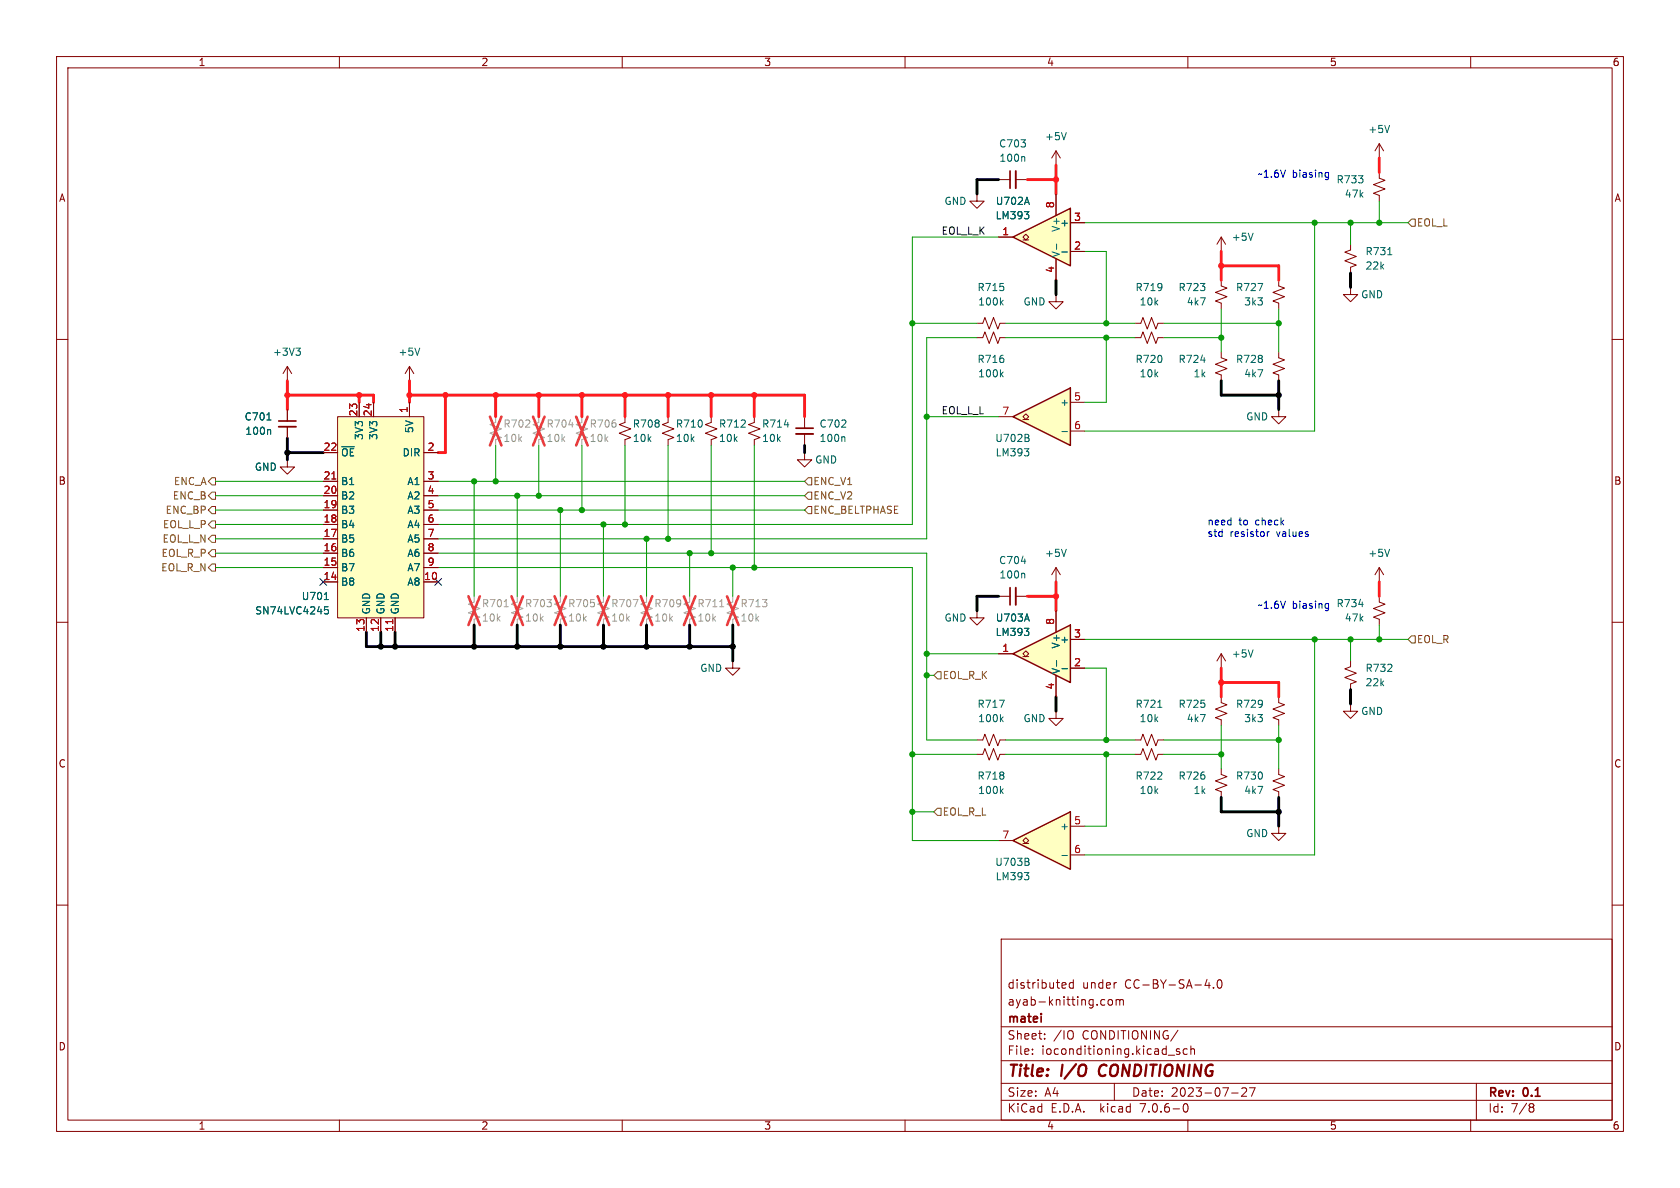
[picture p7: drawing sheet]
<svg xmlns="http://www.w3.org/2000/svg" width="297mm" height="210mm" viewBox="0 0 297 210" stroke-linecap="round" stroke-linejoin="round" font-family="sans-serif">
<g fill="none" stroke="#840000" stroke-width=".18">
<path d="M10 10h277v190h-277zM12 12h273v186h-273zM60 10v2M110 10v2M160 10v2M210 10v2M260 10v2M172.7 34.3v1.3h-1.3l1.3 1.2 1.3-1.2h-1.3M10 60h2M172.7 59.7h1l.4-1 .8 2 .7-2 .8 2 .4-1h1M200.7 57.2h1l.4-1.1 .7 2.1 .8-2.1 .7 2.1 .4-1h1M200.7 59.7h1l.4-1 .7 2 .8-2 .7 2 .4-1h1"/>
<path d="M215.9 49.5v1l1 .4-2 .8 2 .8-2 .7 1 .4v1M215.9 41.9l-.8 1.3M215.9 41.9v2.6M215.9 41.9l.8 1.3M226.1 49.5v1l1 .4-2.1 .8 2.1 .8-2.1 .7 1.1 .4v1M238.8 50.8v1.3h1.2l-1.2 1.2-1.3-1.2h1.3M238.8 43.2v1l-1.1 .4 2.1 .7-2.1 .8 2.1 .8-1 .3v1.1M285 60h2M50.8 64.8v2.5M50.8 72.4v2M50.8 75.4v2.1M50.8 64.8l-.8 1.2"/>
<path d="M50.8 64.8l.8 1.2M59.7 73.7h15.2v35.5h-15.2zM63.5 71.1v2.6M66 71.1v2.6M72.4 64.8v2.5M72.4 71.1v2.6M72.4 64.8l-.8 1.2M72.4 64.8l.8 1.2M110.5 73.7v1l-1 .4 2 .7-2 .8 2 .7-1 .4v1M118.1 73.7v1l-1 .4 2 .7-2 .8 2 .7-1 .4v1M125.7 73.7v1l-1 .4 2 .7-2 .8 2 .7-1 .4v1M133.3 73.7v1l-1 .4 2.1 .7-2.1 .8 2.1 .7-1.1 .4v1"/>
<path d="M142.2 73.7v2M142.2 76.7v2M215.9 62.2v1l1 .4-2 .8 2 .8-2 .7 1 .4v1M226.1 62.2v1l1 .4-2.1 .8 2.1 .8-2.1 .7 1.1 .4v1M226.1 72.4v1.3h-1.3l1.3 1.2 1.2-1.2h-1.2M50.8 81.3v1.3h-1.3l1.3 1.2 1.3-1.2h-1.3M57.1 97.8h2.6M57.1 95.3h2.6M57.1 92.7h2.6M57.1 90.2h2.6M57.1 80h2.6M57.1 87.6h2.6"/>
<path d="M57.1 85.1h2.6M74.9 97.8h2.6M74.9 95.3h2.6M74.9 92.7h2.6M74.9 90.2h2.6M74.9 80h2.6M74.9 87.6h2.6M74.9 85.1h2.6M142.2 80v1.3h1.3l-1.3 1.3-1.2-1.3h1.2M10 110h2M57.1 102.9h2.6M57.1 100.3h2.6"/>
<path d="M64.8 109.2v2.6M67.3 109.2v2.6M69.8 109.2v2.6M74.9 102.9h2.6M74.9 100.3h2.6M172.7 108v1.2h-1.3l1.3 1.3 1.3-1.3h-1.3M215.9 115.6v2.5M215.9 115.6l-.8 1.2M215.9 115.6l.8 1.2M238.8 116.8v1.1l-1.1 .3 2.1 .8-2.1 .8 2.1 .7-1 .4v1M285 110h2M200.7 130.8h1l.4-1 .7 2 .8-2 .7 2 .4-1h1"/>
<path d="M215.9 123.2v1l1 .4-2 .7 2 .8-2 .8 1 .4v1M226.1 123.2v1l1 .4-2.1 .7 2.1 .8-2.1 .8 1.1 .4v1M238.8 124.5v1.2h1.2l-1.2 1.3-1.3-1.3h1.3M10 160h2M285 160h2M177 166h108v32h-108zM188.2 173.7l.3 .4-.8 .1M188.4 174.6l-.2 .1M189.7 173.8l-.4-.1-.3 .3v.4l.2 .2h.5M189.7 173.2v1.5M194.9 176.7l.4 .1M195.3 177.6l-.4 .1"/>
<path d="M196 176.8l.2-.1 .4 .1 .1 .6-.2 .2-.3 .1-.2-.1zM197.2 173.7h.2M197.3 176.8l.4-.1 .3 .2M197.3 176.7v1M198 176.9l.2-.2 .3 .1 .1 .9M198 176.9v.8M213.4 173.1l-.4 1.1h1M213.7 173.7v1M214.5 174.6v.1M215.4 173.3l.1-.1a.81 .81 0 0 1 .6 .6 .81 .81 0 0 1-.3 .8l-.1 .1a.81 .81 0 0 1-.6-.6 .81 .81 0 0 1 .3-.8zM60 198v2M110 198v2"/>
<path d="M160 198v2M177 194.5h108M177 191.5h108M177 187.5h108M177 181.5h108M182.5 186.3v.1M182.5 185.5v.1M184.7 183.6v.1M184.7 182.8v.1M189.5 182.3a1.07 1.07 0 0 1 0 1.3M197 191.5v3M206.5 186.5h1.2"/>
<path d="M208.2 182.1l-1.2 2M208.5 185.5l-.3-.1-.2 .2v.2l.5 .2v.3h-.5M209.3 195.2l.2-.1a.81 .81 0 0 1 .6 .6 .81 .81 0 0 1-.3 .8l-.1 .1a.81 .81 0 0 1-.4-1.4zM209.9 185.5l-.4-.1-.3 .3v.4l.1 .2h.6M210 198v2M210.5 185.5l.2-.1 .4 .1 .1 .9M210.5 184.9v1.5M217.7 193.2h1.2M219.5 192.4l.6-.1 .2 .1 .1 .3-.9 1.1h.9M220.9 192.3h1l-.7 1.5M260 198v2M261 191.5v6.5"/>
<path d="M270.6 195.1h.3l.3 .3-.3 .3M270.6 195.7h.3M270.9 195.7l.2 .2 .1 .4-.3 .3h-.3"/>
</g>
<path d="M194.6 188.5a1.27 1.27 0 0 0 0 1.6" fill="none" stroke="#840000" stroke-width=".4"/>
<path d="M49.3 74.4h3M140.7 75.7h3.1M184.1 179.2v.1M184.1 179.7v1" fill="none" stroke="#840000" stroke-width=".3"/>
<path d="M49.3 75.4h3M140.7 76.7h3.1" fill="none" stroke="#840000" stroke-width=".33"/>
<g fill="none" stroke="#006464" stroke-width=".18">
<path d="M221.5 41.2l-.4 1.3M222.4 50.1h.8l-.5 1.3M245.3 45h.8M47.2 74.2h.7M47.7 75.9l.1 .2v.7M52.3 61.5h.8l-.4 .5M52.9 62l.2 .3v.3l-.2 .2M74.2 61.5l-.4 1.3M138.7 75.1h.7M149.2 77.2l.2 .2v.6M177 66.1l.3 .5M177.3 65.8l-.4 .5"/>
<path d="M212.3 63.7h.8M57.3 106h.8M58 107.3h-.6l-.1 .6 .2-.2 .4 .1 .2 .2-.1 .4-.2 .1-.5-.1M221.5 114.9l-.4 1.2M204.7 125h.7"/>
</g>
<path d="M59.7 73.7h15.2v35.5h-15.2z" fill="#ffffc2" stroke="#ffffc2" stroke-width=".18"/>
<path d="M58.7 84.7h.7M69.4 109.5v.7" fill="none" stroke="#a90000" stroke-width=".18"/>
<path d="M87.6 73.7v1l-1 .4 2 .7-2 .8 2 .7-1 .4v1M95.2 73.7v1l-1 .4 2.1 .7-2.1 .8 2.1 .7-1.1 .4v1M102.9 73.7v1l-1 .4 2 .7-2 .8 2 .7-1 .4v1M83.8 105.4v1l-1 .4 2 .8-2 .7 2 .8-1 .4v1" fill="none" stroke="#a1a1a1" stroke-width=".18"/>
<path d="M86.6 73.7l2 5M88.6 73.7l-2 5M94.2 73.7l2.1 5M96.3 73.7l-2.1 5M101.9 73.7l2 5M103.9 73.7l-2 5M82.8 105.4l2 5.1M84.8 105.4l-2 5.1" fill="none" stroke="#eb3a3d" stroke-width=".46"/>
<path d="M100.6 75.1h.7M89.1 107.3h.8" fill="none" stroke="#989898" stroke-width=".18"/>
<path d="M179.1 73.7l10.1-5.1v10.1z" fill="#ffffc2"/>
<path d="M179.1 73.7l10.1-5.1v10.1z" fill="none" stroke="#840000" stroke-width=".25"/>
<g fill="none" stroke="#840000" stroke-width=".18">
<path d="M172.7 57.2h1l.4-1.1 .8 2.1 .7-2.1 .8 2.1 .4-1h1M186.7 52.1v1.2h-1.3l1.3 1.3 1.3-1.3h-1.3M176.5 73.7h2.6M180.8 74.2h.6l-.6-.5 .6-.5 .5 .5-.5 .5h.5M189.2 71.1h2.6M189.2 76.2h2.6M129.5 116.8v1.3h-1.2l1.2 1.3 1.3-1.3h-1.3M243.8 105.4v1l1.1 .4-2.1 .8 2.1 .7-2.1 .8 1 .4v1M243.8 100.3l-.7 1.3M243.8 100.3v2.6M243.8 100.3l.8 1.3M200.7 133.4h1l.4-1.1 .7 2.1 .8-2.1 .7 2.1 .4-1h1"/>
<path d="M215.9 135.9v1l1 .4-2 .7 2 .8-2 .8 1 .4v1M226.1 135.9v1l1 .4-2.1 .7 2.1 .8-2.1 .8 1.1 .4v1M226.1 146.1v1.2h-1.3l1.3 1.3 1.2-1.3h-1.2"/>
</g>
<path d="M177 53.4l.3 .5M177.3 53.1l-.4 .5M181.1 79.3h.8l-.4 .5M181.6 77.4l.3 .2v.3l-.2 .1M181.8 76.8l.1 .2-.1 .3M181.8 79.9v.6M187.7 76.3h1M245.7 97.1l-.5 1.3M240.2 106.8h.8" fill="none" stroke="#006464" stroke-width=".18"/>
<path d="M91.4 105.4v1l-1 .4 2.1 .8-2.1 .7 2.1 .8-1.1 .4v1M99.1 105.4v1l-1.1 .4 2.1 .8-2.1 .7 2.1 .8-1 .4v1M106.7 105.4v1l-1 .4 2 .8-2 .7 2 .8-1 .4v1M114.3 105.4v1l-1 .4 2 .8-2 .7 2 .8-1 .4v1M121.9 105.4v1l-1 .4 2 .8-2 .7 2 .8-1 .4v1M129.5 105.4v1l-1 .4 2.1 .8-2.1 .7 2.1 .8-1.1 .4v1" fill="none" stroke="#a1a1a1" stroke-width=".18"/>
<path d="M90.4 105.4l2.1 5.1M92.5 105.4l-2.1 5.1M98 105.4l2.1 5.1M100.1 105.4l-2.1 5.1M105.7 105.4l2 5.1M107.7 105.4l-2 5.1M113.3 105.4l2 5.1M115.3 105.4l-2 5.1M120.9 105.4l2 5.1M122.9 105.4l-2 5.1M128.5 105.4l2.1 5.1M130.6 105.4l-2.1 5.1" fill="none" stroke="#eb3a3d" stroke-width=".46"/>
<path d="M111.9 106h.9l-.6 1.3M127.2 107.3h.8" fill="none" stroke="#989898" stroke-width=".18"/>
<path d="M179.1 148.6l10.1-5.1v10.2z" fill="#ffffc2"/>
<path d="M179.1 148.6l10.1-5.1v10.2z" fill="none" stroke="#840000" stroke-width=".25"/>
<path d="M243.8 25.4l-.7 1.3M243.8 25.4v2.5M243.8 25.4l.8 1.3M186.7 125.7v1.3h-1.3l1.3 1.3 1.3-1.3h-1.3M176.5 148.6h2.6M180.8 149.1h.6l-.6-.5 .6-.5 .5 .5-.5 .5h.5M189.2 146.1h2.6M189.2 151.1h2.6" fill="none" stroke="#840000" stroke-width=".18"/>
<path d="M245.7 22.2l-.5 1.2M181.1 154.2h.8l-.4 .5M181.6 152.3l.3 .3v.3l-.2 .1M181.8 151.8l.1 .2-.1 .3M181.8 154.9v.5M187.7 151.2h1" fill="none" stroke="#006464" stroke-width=".18"/>
<path d="M179.1 115.6l10.1-5.1v10.2z" fill="#ffffc2"/>
<path d="M179.1 115.6l10.1-5.1v10.2z" fill="none" stroke="#840000" stroke-width=".25"/>
<path d="M186.7 34.3v3.8M243.8 30.5v1l1.1 .4-2.1 .7 2.1 .8-2.1 .8 1 .3v1.1M186.7 45.7v3.8M176.5 115.6h2.6M180.8 116.1h.6l-.6-.5 .6-.5 .5 .5-.5 .5h.5M186.7 108v3.8M186.7 119.4v3.8M189.2 118.1h2.6M189.2 113h2.6M172.7 130.8h1l.4-1 .8 2 .7-2 .8 2 .4-1h1M172.7 133.4h1l.4-1.1 .8 2.1 .7-2.1 .8 2.1 .4-1h1" fill="none" stroke="#840000" stroke-width=".18"/>
<path d="M186.8 43.1v1M181.1 111.1h.8l-.4 .5M181.5 108.5l.5 1.3M181.8 111.7v.5M186.8 116.8v1M187.7 118.2h1M176.7 123.8h.8l-.5 1.2M177 127.1l.3 .5M177 139.8l.3 .5M177.3 126.7l-.4 .5M177.3 139.4l-.4 .5" fill="none" stroke="#006464" stroke-width=".18"/>
<path d="M179.1 41.9l10.1-5.1v10.2z" fill="#ffffc2"/>
<path d="M179.1 41.9l10.1-5.1v10.2z" fill="none" stroke="#840000" stroke-width=".25"/>
<g fill="none" stroke="#840000" stroke-width=".18">
<path d="M176.5 31.8h2.1M179.6 31.8h2M186.7 26.7v2.5M186.7 34.3v3.8M186.7 26.7l-.8 1.2M186.7 26.7l.8 1.2M189.2 39.4h2.6M176.5 41.9h2.6M180.8 42.4h.6l-.6-.5 .6-.5 .5 .5-.5 .5h.5M186.7 45.7v3.8M189.2 44.5h2.6M50.8 72.4v2"/>
<path d="M50.8 75.4v2.1M63.5 71.1v2.6M66 71.1v2.6M72.4 71.1v2.6M57.1 97.8h2.6M57.1 95.3h2.6M57.1 92.7h2.6M57.1 90.2h2.6M57.1 80h2.6M57.1 87.6h2.6M57.1 85.1h2.6M74.9 97.8h2.6"/>
<path d="M74.9 95.3h2.6M74.9 92.7h2.6M74.9 90.2h2.6M74.9 80h2.6M74.9 87.6h2.6M74.9 85.1h2.6M57.1 102.9h2.6M57.1 100.3h2.6M64.8 109.2v2.6M67.3 109.2v2.6M69.8 109.2v2.6M74.9 102.9h2.6"/>
<path d="M74.9 100.3h2.6M176.5 105.4h2.1M176.5 115.6h2.6M179.6 105.4h2M186.7 100.3l-.8 1.3M186.7 100.3v2.6M186.7 108v3.8M186.7 119.4v3.8M186.7 100.3l.8 1.3M189.2 118.1h2.6M189.2 113h2.6"/>
</g>
<g fill="none" stroke="#006464" stroke-width=".18">
<path d="M181 27.7l.2 .2v.6M181.1 37.4h.8l-.4 .5M181.5 34.9l.5 1.2M181.8 38v.6M188.5 23.4l-.4 1.3M186.8 43.1v1M187.7 44.5h1M47.2 74.2h.7M47.7 75.9l.1 .2v.7M180.6 99.2h.7M188.5 97.1l-.4 1.3M57.3 106h.8"/>
<path d="M58 107.3h-.6l-.1 .6 .2-.2 .4 .1 .2 .2-.1 .4-.2 .1-.5-.1M181 101.3l.2 .2v.7M181.1 111.1h.8l-.4 .5M181.5 108.5l.5 1.3M181.8 111.7v.5M186.8 116.8v1M187.7 118.2h1"/>
</g>
<path d="M179.6 30.2v3.1M179.6 103.9v3" fill="none" stroke="#840000" stroke-width=".33"/>
<path d="M178.6 30.2v3.1M178.6 103.9v3" fill="none" stroke="#840000" stroke-width=".3"/>
<g fill="none" stroke="#725600" stroke-width=".18">
<path d="M249.6 38.7h.6v1.3h-.6l-.7-.6zM36.8 95.3l.7-.7h.6v1.3h-.6zM37.5 87h.6v1.3h-.6l-.7-.7zM37.5 84.5h.6v1.2h-.6l-.7-.6zM37.5 89.5h.6v1.3h-.6l-.7-.6zM37.5 92.1h.6v1.2h-.6l-.7-.6zM37.5 97.2h.6v1.2h-.6l-.7-.6zM37.5 99.7h.6v1.3h-.6l-.7-.7zM142.9 84.5h.6v1.2h-.6l-.7-.6zM142.9 87h.6v1.3h-.6l-.7-.7zM142.9 89.5h.6v1.3h-.6l-.7-.6zM165.7 118.7h.7v1.3h-.7l-.6-.6z"/>
<path d="M249.6 112.4h.6v1.3h-.6l-.7-.7zM165.7 142.9h.7v1.2h-.7l-.6-.6z"/>
</g>
<path d="M234.5 30.5l.4 .1M234.9 30.5v1l-.2 .2-.3 .1M234.9 31.3h-.4M224 94v.8M224.4 94l-.4 .2M234.5 106.7l.4 .1M234.9 106.7v1l-.2 .2-.3 .1M234.9 107.5h-.4" fill="none" stroke="#0000c2" stroke-width=".18"/>
<g fill="none" stroke="#009600" stroke-width=".18">
<path d="M191.8 39.4h57.1M232.4 39.4v36.8h-40.6M238.8 39.4v3.8M243.8 35.6v3.8M161.3 57.2h11.4M172.7 59.7h-8.9v35.6h-86.3M176.5 41.9h-15.2v50.8h-83.8M177.8 59.7h22.9M177.8 57.2h22.9M191.8 44.5h3.8v12.7M195.6 59.7v11.4h-3.8M205.7 59.7h10.2"/>
<path d="M205.7 57.2h20.4M215.9 54.6v7.6M226.1 54.6v7.6M87.6 78.7v6.4M95.2 78.7v8.9M102.9 78.7v11.5M110.5 78.7v14M118.1 78.7v16.6M125.7 78.7v19.1M133.3 78.7v21.6M163.8 73.7h12.7M38.1 92.7h19"/>
<path d="M38.1 90.2h19M38.1 87.6h19M38.1 95.3h19M38.1 97.8h19M38.1 85.1h19M77.5 97.8h86.3v33h8.9M77.5 90.2h64.7M77.5 87.6h64.7M77.5 85.1h64.7M83.8 85.1v20.3M91.4 87.6v17.8M99.1 90.2v15.2"/>
<path d="M106.7 92.7v12.7M114.3 95.3v10.1M121.9 97.8v7.6M38.1 100.3h19M77.5 100.3h83.8v48.3h15.2M129.5 100.3v5.1M163.8 119.4h1.3M163.8 115.6h12.7M191.8 118.1h3.8v12.7M191.8 113h57.1M232.4 113v38.1h-40.6M238.8 113v3.8"/>
<path d="M243.8 110.5v2.5M161.3 133.4h11.4M177.8 130.8h22.9M177.8 133.4h22.9M195.6 133.4v12.7h-3.8M205.7 130.8h20.4M205.7 133.4h10.2M215.9 128.3v7.6M226.1 128.3v7.6M161.3 143.5h3.8"/>
</g>
<g fill="none" stroke="#000" stroke-width=".51">
<path d="M176.5 31.8h-3.8v2.5M186.7 49.5v2.6M238.8 48.3v2.5M50.8 77.5v3.8M142.2 78.7v1.3M215.9 67.3v2.6h10.2M226.1 67.3v5.1M50.8 80h6.3M64.8 111.8v2.5h64.7M67.3 111.8v2.5M69.8 111.8v2.5M83.8 110.5v3.8"/>
<path d="M91.4 110.5v3.8M99.1 110.5v3.8M106.7 110.5v3.8M114.3 110.5v3.8M121.9 110.5v3.8M129.5 110.5v6.3M176.5 105.4h-3.8v2.6M186.7 123.2v2.5M238.8 121.9v2.6M215.9 141v2.5h10.2M226.1 141v5.1"/>
</g>
<g fill="none" stroke="#ff1a1e" stroke-width=".51">
<path d="M181.6 31.8h5.1M186.7 29.2v5.1M243.8 27.9v2.6M215.9 44.5v5M215.9 47h10.2v2.5M50.8 69.9h15.2v1.2M50.8 67.3v5.1M63.5 69.9v1.2M72.4 69.9h69.8v3.8M72.4 67.3v3.8M78.7 69.9v10.1h-1.2M87.6 69.9v3.8"/>
<path d="M95.2 69.9v3.8M102.9 69.9v3.8M110.5 69.9v3.8M118.1 69.9v3.8M125.7 69.9v3.8M133.3 69.9v3.8M181.6 105.4h5.1M186.7 102.9v5.1M215.9 118.1v5.1M243.8 102.9v2.5M215.9 120.7h10.2v2.5"/>
</g>
<path d="M56.5 102.3l1.3 1.2M57.8 102.3l-1.3 1.2M76.9 102.3l1.2 1.2M78.1 102.3l-1.2 1.2" fill="none" stroke="#000084" stroke-width=".18"/>
<path d="M58.7 84.7h.7M69.4 109.5v.7" fill="none" stroke="#a90000" stroke-width=".18"/>
<g fill="#009600" stroke="#009600" stroke-width=".18">
<circle cx="238.8" cy="113" r=".46"/>
<circle cx="226.1" cy="130.8" r=".46"/>
<circle cx="232.4" cy="113" r=".46"/>
<circle cx="215.9" cy="133.4" r=".46"/>
<circle cx="195.6" cy="130.8" r=".46"/>
<circle cx="243.8" cy="113" r=".46"/>
<circle cx="195.6" cy="59.7" r=".46"/>
<circle cx="226.1" cy="57.2" r=".46"/>
<circle cx="195.6" cy="57.2" r=".46"/>
<circle cx="163.8" cy="73.7" r=".46"/>
<circle cx="161.3" cy="57.2" r=".46"/>
<circle cx="232.4" cy="39.4" r=".46"/>
<circle cx="238.8" cy="39.4" r=".46"/>
<circle cx="215.9" cy="59.7" r=".46"/>
<circle cx="243.8" cy="39.4" r=".46"/>
<circle cx="161.3" cy="133.4" r=".46"/>
<circle cx="163.8" cy="119.4" r=".46"/>
<circle cx="195.6" cy="133.4" r=".46"/>
<circle cx="161.3" cy="143.5" r=".46"/>
<circle cx="114.3" cy="95.3" r=".46"/>
<circle cx="102.9" cy="90.2" r=".46"/>
<circle cx="99.1" cy="90.2" r=".46"/>
<circle cx="133.3" cy="100.3" r=".46"/>
<circle cx="121.9" cy="97.8" r=".46"/>
<circle cx="125.7" cy="97.8" r=".46"/>
<circle cx="163.8" cy="115.6" r=".46"/>
<circle cx="83.8" cy="85.1" r=".46"/>
<circle cx="87.6" cy="85.1" r=".46"/>
<circle cx="95.2" cy="87.6" r=".46"/>
<circle cx="91.4" cy="87.6" r=".46"/>
<circle cx="106.7" cy="92.7" r=".46"/>
<circle cx="110.5" cy="92.7" r=".46"/>
<circle cx="118.1" cy="95.3" r=".46"/>
<circle cx="129.5" cy="100.3" r=".46"/>
</g>
<g fill="#ff1a1e" stroke="#ff1a1e" stroke-width=".18">
<circle cx="215.9" cy="120.7" r=".46"/>
<circle cx="186.7" cy="31.8" r=".46"/>
<circle cx="215.9" cy="47" r=".46"/>
<circle cx="186.7" cy="105.4" r=".46"/>
<circle cx="133.3" cy="69.9" r=".46"/>
<circle cx="125.7" cy="69.9" r=".46"/>
<circle cx="118.1" cy="69.9" r=".46"/>
<circle cx="87.6" cy="69.9" r=".46"/>
<circle cx="95.2" cy="69.9" r=".46"/>
<circle cx="63.5" cy="69.9" r=".46"/>
<circle cx="72.4" cy="69.9" r=".46"/>
<circle cx="78.7" cy="69.9" r=".46"/>
<circle cx="110.5" cy="69.9" r=".46"/>
<circle cx="102.9" cy="69.9" r=".46"/>
<circle cx="50.8" cy="69.9" r=".46"/>
</g>
<g fill="#000" stroke="#000" stroke-width=".18">
<circle cx="226.1" cy="69.9" r=".46"/>
<circle cx="50.8" cy="80" r=".46"/>
<circle cx="67.3" cy="114.3" r=".46"/>
<circle cx="69.8" cy="114.3" r=".46"/>
<circle cx="83.8" cy="114.3" r=".46"/>
<circle cx="91.4" cy="114.3" r=".46"/>
<circle cx="99.1" cy="114.3" r=".46"/>
<circle cx="106.7" cy="114.3" r=".46"/>
<circle cx="114.3" cy="114.3" r=".46"/>
<circle cx="121.9" cy="114.3" r=".46"/>
<circle cx="129.5" cy="114.3" r=".46"/>
<circle cx="226.1" cy="143.5" r=".46"/>
</g>
<g font-size="2.8" fill="#840000">
<text x="178" y="190.9">Title:</text>
<text x="187.7" y="190.9">I/O</text>
<text x="195.1" y="190.9">CONDITIONING</text>
</g>
<g font-size="2.1" fill="#840000">
<text x="178" y="178">ayab-knitting.com</text>
<text x="178" y="175">distributed</text>
<text x="191.3" y="175">under</text>
<text x="198.9" y="175">CC-BY-SA-4.0</text>
<text x="178" y="184">Sheet:</text>
<text x="178" y="181.2">matei</text>
<text x="186.2" y="184">/IO</text>
<text x="191.4" y="184">CONDITIONING/</text>
<text x="178" y="186.7">File:</text>
<text x="184.1" y="186.7">ioconditioning.kicad_sch</text>
<text x="178" y="196.9">KiCad</text>
<text x="178" y="194.1">Size:</text>
<text x="184.7" y="194.1">A4</text>
<text x="185.7" y="196.9">E.D.A.</text>
<text x="194.6" y="196.9">kicad</text>
<text x="200" y="194.1">Date:</text>
<text x="201.8" y="196.9">7.0.6-0</text>
<text x="207" y="194.1">2023-07-27</text>
<text x="263" y="194.3">Rev:</text>
<text x="263" y="196.9">Id:</text>
<text x="267.1" y="196.9">7/8</text>
<text x="269.4" y="194.3">0.1</text>
</g>
<g font-size="1.8" fill="#840000">
<text x="35" y="11.9">1</text>
<text x="85" y="11.9">2</text>
<text x="135" y="11.9">3</text>
<text x="185" y="11.9">4</text>
<text x="235" y="11.9">5</text>
<text x="285" y="11.9">6</text>
<text x="10.3" y="35.9">A</text>
<text x="285.3" y="35.9">A</text>
<text x="10.3" y="85.9">B</text>
<text x="285.3" y="85.9">B</text>
<text x="10.3" y="135.9">C</text>
<text x="285.3" y="135.9">C</text>
<text x="10.3" y="185.9">D</text>
<text x="285.3" y="185.9">D</text>
<text x="35" y="199.9">1</text>
<text x="85" y="199.9">2</text>
<text x="135" y="199.9">3</text>
<text x="185" y="199.9">4</text>
<text x="235" y="199.9">5</text>
<text x="285" y="199.9">6</text>
</g>
<g font-size="1.8" fill="#006464">
<text x="241.8" y="23.7">+5V</text>
<text x="176.5" y="26.3">C703</text>
<text x="176.6" y="28.8">100n</text>
<text x="184.7" y="25">+5V</text>
<text x="236.2" y="32.6">R733</text>
<text x="237.6" y="35.2">47k</text>
<text x="166.9" y="36.4">GND</text>
<text x="175.9" y="39">LM393</text>
<text x="175.9" y="36.4">U702A</text>
<text x="187.3" y="40.2">+</text>
<text x="187.6" y="41.1" transform="rotate(-90 187.6 41.1)">V+</text>
<text x="187.6" y="45.6" transform="rotate(-90 187.6 45.6)">V-</text>
<text x="217.7" y="42.8">+5V</text>
<text x="241.3" y="45.3">R731</text>
<text x="241.3" y="47.9">22k</text>
<text x="172.7" y="51.7">R715</text>
<text x="200.6" y="51.7">R719</text>
<text x="208.2" y="51.7">R723</text>
<text x="218.4" y="51.7">R727</text>
<text x="240.5" y="52.9">GND</text>
<text x="172.8" y="54.2">100k</text>
<text x="180.8" y="54.2">GND</text>
<text x="201.4" y="54.2">10k</text>
<text x="209.7" y="54.2">4k7</text>
<text x="219.9" y="54.2">3k3</text>
<text x="48.2" y="63.1">+3V3</text>
<text x="70.4" y="63.1">+5V</text>
<text x="172.7" y="64.4">R716</text>
<text x="200.6" y="64.4">R720</text>
<text x="208.2" y="64.4">R724</text>
<text x="218.4" y="64.4">R728</text>
<text x="172.8" y="66.9">100k</text>
<text x="187.3" y="72">+</text>
<text x="201.4" y="66.9">10k</text>
<text x="210.9" y="66.9">1k</text>
<text x="219.9" y="66.9">4k7</text>
<text x="43.1" y="74.5">C701</text>
<text x="43.3" y="77.1">100n</text>
<text x="64.4" y="77.9" transform="rotate(-90 64.4 77.9)">3V3</text>
<text x="66.9" y="77.9" transform="rotate(-90 66.9 77.9)">3V3</text>
<text x="73.3" y="76.7" transform="rotate(-90 73.3 76.7)">5V</text>
<text x="111.8" y="75.8">R708</text>
<text x="119.4" y="75.8">R710</text>
<text x="127" y="75.8">R712</text>
<text x="134.6" y="75.8">R714</text>
<text x="144.8" y="75.8">C702</text>
<text x="220.2" y="74.5">GND</text>
<text x="45" y="83.4">GND</text>
<text x="60.2" y="80.9">~{OE}</text>
<text x="71.1" y="80.9">DIR</text>
<text x="111.8" y="78.3">10k</text>
<text x="119.4" y="78.3">10k</text>
<text x="127" y="78.3">10k</text>
<text x="134.6" y="78.3">10k</text>
<text x="144" y="82.1">GND</text>
<text x="144.8" y="78.3">100n</text>
<text x="175.9" y="78.3">U702B</text>
<text x="175.9" y="80.9">LM393</text>
<text x="60.2" y="88.5">B2</text>
<text x="60.2" y="86">B1</text>
<text x="71.9" y="86">A1</text>
<text x="71.9" y="88.5">A2</text>
<text x="60.2" y="93.6">B4</text>
<text x="60.2" y="91">B3</text>
<text x="71.9" y="91">A3</text>
<text x="71.9" y="93.6">A4</text>
<text x="60.2" y="101.2">B7</text>
<text x="60.2" y="98.7">B6</text>
<text x="60.2" y="96.1">B5</text>
<text x="71.9" y="96.1">A5</text>
<text x="71.9" y="98.7">A6</text>
<text x="71.9" y="101.2">A7</text>
<text x="176.5" y="99.9">C704</text>
<text x="184.7" y="98.7">+5V</text>
<text x="241.8" y="98.7">+5V</text>
<text x="53.2" y="106.3">U701</text>
<text x="60.2" y="103.7">B8</text>
<text x="71.9" y="103.7">A8</text>
<text x="176.6" y="102.5">100n</text>
<text x="236.2" y="107.5">R734</text>
<text x="45" y="108.8">SN74LVC4245</text>
<text x="65.6" y="108.7" transform="rotate(-90 65.6 108.7)">GND</text>
<text x="68.2" y="108.7" transform="rotate(-90 68.2 108.7)">GND</text>
<text x="70.7" y="108.7" transform="rotate(-90 70.7 108.7)">GND</text>
<text x="166.9" y="110.1">GND</text>
<text x="175.9" y="112.6">LM393</text>
<text x="175.9" y="110.1">U703A</text>
<text x="187.3" y="113.9">+</text>
<text x="237.6" y="110.1">47k</text>
<text x="123.7" y="119">GND</text>
<text x="187.6" y="119.3" transform="rotate(-90 187.6 119.3)">V-</text>
<text x="187.6" y="114.8" transform="rotate(-90 187.6 114.8)">V+</text>
<text x="217.7" y="116.4">+5V</text>
<text x="241.3" y="119">R732</text>
<text x="172.7" y="125.3">R717</text>
<text x="200.6" y="125.3">R721</text>
<text x="208.2" y="125.3">R725</text>
<text x="218.4" y="125.3">R729</text>
<text x="241.3" y="121.5">22k</text>
<text x="172.8" y="127.9">100k</text>
<text x="180.8" y="127.9">GND</text>
<text x="201.4" y="127.9">10k</text>
<text x="209.7" y="127.9">4k7</text>
<text x="219.9" y="127.9">3k3</text>
<text x="240.5" y="126.6">GND</text>
<text x="172.7" y="138">R718</text>
<text x="172.8" y="140.6">100k</text>
<text x="200.6" y="138">R722</text>
<text x="201.4" y="140.6">10k</text>
<text x="208.2" y="138">R726</text>
<text x="210.9" y="140.6">1k</text>
<text x="218.4" y="138">R730</text>
<text x="219.9" y="140.6">4k7</text>
<text x="187.3" y="146.9">+</text>
<text x="220.2" y="148.2">GND</text>
<text x="175.9" y="153.3">U703B</text>
<text x="175.9" y="155.8">LM393</text>
</g>
<g font-size="1.8" fill="#0000c2">
<text x="222.2" y="31.5">~1.6V</text>
<text x="228.4" y="31.5">biasing</text>
<text x="213.4" y="93">need</text>
<text x="213.4" y="95">std</text>
<text x="217.4" y="95">resistor</text>
<text x="219" y="93">to</text>
<text x="222.1" y="93">check</text>
<text x="225.8" y="95">values</text>
<text x="222.2" y="107.7">~1.6V</text>
<text x="228.4" y="107.7">biasing</text>
</g>
<g font-size="1.8" fill="#0f0f0f">
<text x="166.4" y="41.6">EOL_L_K</text>
<text x="166.4" y="73.3">EOL_L_L</text>
</g>
<g font-size="1.8" fill="#a90000">
<text x="177.1" y="41.7">1</text>
<text x="186.4" y="36.9" transform="rotate(-90 186.4 36.9)">8</text>
<text x="189.8" y="39.1">3</text>
<text x="189.8" y="44.2">2</text>
<text x="186.4" y="48.3" transform="rotate(-90 186.4 48.3)">4</text>
<text x="189.8" y="70.9">5</text>
<text x="63.2" y="73.7" transform="rotate(-90 63.2 73.7)">23</text>
<text x="65.8" y="73.7" transform="rotate(-90 65.8 73.7)">24</text>
<text x="72.1" y="73.1" transform="rotate(-90 72.1 73.1)">1</text>
<text x="177.1" y="73.4">7</text>
<text x="189.8" y="75.9">6</text>
<text x="57.1" y="79.8">22</text>
<text x="75.5" y="79.8">2</text>
<text x="57.1" y="89.9">19</text>
<text x="57.1" y="87.4">20</text>
<text x="57.1" y="84.8">21</text>
<text x="75.5" y="84.8">3</text>
<text x="75.5" y="87.4">4</text>
<text x="75.5" y="89.9">5</text>
<text x="57.1" y="95">17</text>
<text x="57.1" y="92.5">18</text>
<text x="75.5" y="92.5">6</text>
<text x="75.5" y="95">7</text>
<text x="57.1" y="100.1">15</text>
<text x="57.1" y="97.5">16</text>
<text x="75.5" y="97.5">8</text>
<text x="75.5" y="100.1">9</text>
<text x="57.1" y="102.6">14</text>
<text x="74.9" y="102.6">10</text>
<text x="64.5" y="111.8" transform="rotate(-90 64.5 111.8)">13</text>
<text x="67.1" y="111.8" transform="rotate(-90 67.1 111.8)">12</text>
<text x="69.6" y="111.8" transform="rotate(-90 69.6 111.8)">11</text>
<text x="186.4" y="110.6" transform="rotate(-90 186.4 110.6)">8</text>
<text x="189.8" y="112.8">3</text>
<text x="177.1" y="115.3">1</text>
<text x="189.8" y="117.9">2</text>
<text x="186.4" y="122" transform="rotate(-90 186.4 122)">4</text>
<text x="177.1" y="148.3">7</text>
<text x="189.8" y="145.8">5</text>
<text x="189.8" y="150.9">6</text>
</g>
<g font-size="1.8" fill="#725600">
<text x="250.4" y="40.2">EOL_L</text>
<text x="30.4" y="88.5">ENC_B</text>
<text x="30.6" y="86">ENC_A</text>
<text x="143.7" y="86">ENC_V1</text>
<text x="143.7" y="88.5">ENC_V2</text>
<text x="28.7" y="93.6">EOL_L_P</text>
<text x="29.2" y="91">ENC_BP</text>
<text x="143.7" y="91">ENC_BELTPHASE</text>
<text x="28.4" y="101.2">EOL_R_N</text>
<text x="28.5" y="98.7">EOL_R_P</text>
<text x="28.6" y="96.1">EOL_L_N</text>
<text x="250.4" y="113.9">EOL_R</text>
<text x="166.6" y="120.2">EOL_R_K</text>
<text x="166.6" y="144.4">EOL_R_L</text>
</g>
<g font-size="1.8" fill="#989898">
<text x="88.9" y="75.8">R702</text>
<text x="96.5" y="75.8">R704</text>
<text x="104.1" y="75.8">R706</text>
<text x="88.9" y="78.3">10k</text>
<text x="96.5" y="78.3">10k</text>
<text x="104.1" y="78.3">10k</text>
<text x="85.1" y="107.5">R701</text>
<text x="92.7" y="107.5">R703</text>
<text x="100.3" y="107.5">R705</text>
<text x="108" y="107.5">R707</text>
<text x="115.6" y="107.5">R709</text>
<text x="123.2" y="107.5">R711</text>
<text x="130.8" y="107.5">R713</text>
<text x="85.1" y="110.1">10k</text>
<text x="92.7" y="110.1">10k</text>
<text x="100.3" y="110.1">10k</text>
<text x="108" y="110.1">10k</text>
<text x="115.6" y="110.1">10k</text>
<text x="123.2" y="110.1">10k</text>
<text x="130.8" y="110.1">10k</text>
</g>
</svg>
